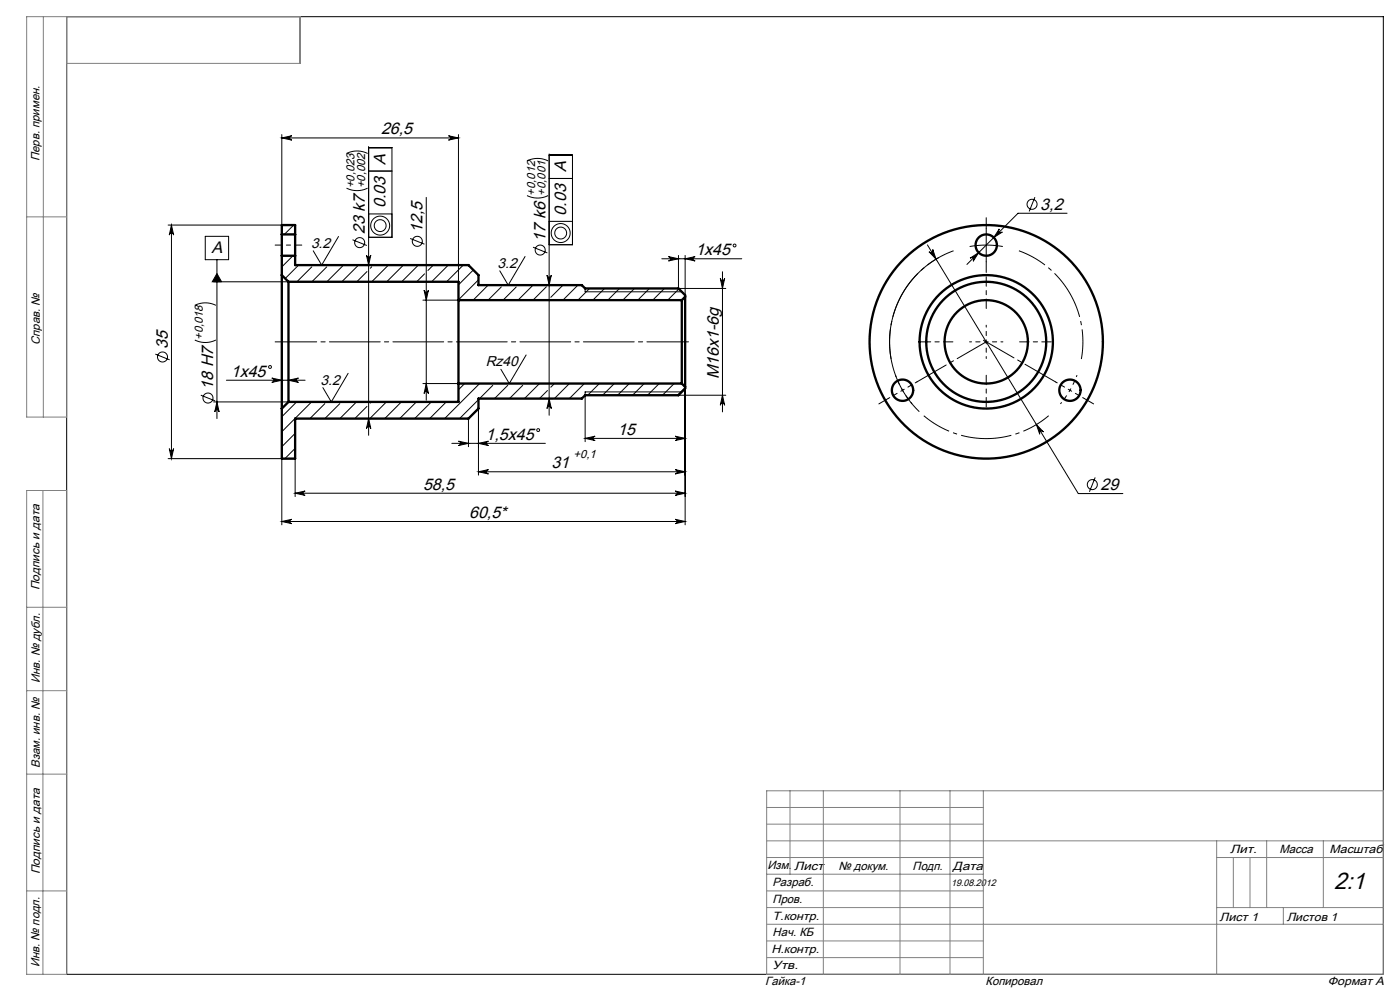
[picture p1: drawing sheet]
<svg xmlns="http://www.w3.org/2000/svg" width="420mm" height="297mm" viewBox="0 0 420 297" stroke-linecap="round" stroke-linejoin="round" font-family="sans-serif">
<g fill="none" stroke="#000" stroke-width=".3">
<path d="M20 5h395v287h-395zM84.5 41.3l3-.6a.65 .65 0 0 0-.6 .6 .65 .65 0 0 0 .6 .7zM84.5 40.3v117M84.5 41.3h53M104 56.4a7.1 7.1 0 0 0 6.3 0M104 46a7.1 7.1 0 0 1 6.3 0M110.6 44.3h7v26.8h-7M110.6 51.3h7M110.6 43.9v86.6M127.9 59.1v60.9M134.5 40.7l3 .6-3 .7a.65 .65 0 0 0 .7-.7 .65 .65 0 0 0-.7-.6zM137.5 40.3v44.2"/>
<path d="M158.1 58.6a7.1 7.1 0 0 0 6.3 0M158.1 48.2a7.1 7.1 0 0 1 6.3 0M164.7 46.5h7v26.8h-7M164.7 53.5h7M164.7 46.1v78.4M310.5 59.1l-1.7 4.3M50.4 67.5h38.1M51.4 67.5l.7 3a.65 .65 0 0 0-.7-.7 .65 .65 0 0 0-.6 .7zM51.4 67.5v70M61.6 70.8h7v7h-7zM65.1 77.8v47.7M87.9 76.7l-3.4 3.3"/>
<path d="M88.1 67.5l-2.8 2.8M89.6 79.5l-4 4M93.5 80l-4.4 4.5M98 80l-4.4 4.5M101.6 70.9l-5.1 8.6-2.5-4.3M103.1 79.5l-5 5M105.8 71.9l4.3 1.7M107.5 79.5l-5 5M109.6 79.5h30.9M109.9 76.5a.65 .65 0 0 0 .7 .6 .65 .65 0 0 0 .6-.6l-.6 3zM110.6 64.1h7M111.5 80l-.4 .4"/>
<path d="M112 79.5h.1M116.5 79.5l-5 5M121 79.5l-5 5M123 71.5l4.3 1.7M125.5 79.5l-5 5M130 79.5l-1.6 1.6M134.5 79.5l-5 5M139 79.5l-5 5M157.5 76.9l-5 8.6-2.6-4.3M159.9 74.1l4.3 1.7M164.7 66.3h7M198.5 77.6h24"/>
<path d="M200.5 76.9l3 .7-3 .6a.65 .65 0 0 0 .7-.6 .65 .65 0 0 0-.7-.7zM203.5 76.6v9.9M205.5 77.6l3-.7a.65 .65 0 0 0-.6 .7 .65 .65 0 0 0 .6 .6zM205.5 76.6v11.9M278.2 73.4l45.3 74.5h13.4M278.7 75.4a.65 .65 0 0 0 .9 .2 .65 .65 0 0 0 .2-.8l1 2.9zM281.7 77.2a29 29 0 0 0-5.9 46.2M290.9 73.9a29 29 0 0 1 9.9 0M291 77.4l2.6-1.7-1.7 2.6a.65 .65 0 0 0 0-.9 .65 .65 0 0 0-.9 0zM295.9 68.5v10M299.8 68.6a.65 .65 0 0 0 0 .9 .65 .65 0 0 0 .9 0l-2.6 1.7zM320.1 63.9h-14.7l-15.3 15.3"/>
<path d="M58.4 91.5a7.1 7.1 0 0 1 6.4 0M64.1 84.5h22.4M65.1 82l1.4 2.5h-2.8zM110.1 81.4l-3.1 3.1M126.9 90h10.6M127.2 87a.65 .65 0 0 0 .7 .6 .65 .65 0 0 0 .6-.6l-.6 3zM127.4 82.1l-2.4 2.4M142 80.9l-4.5 4.5M143.5 83.9l-6 6M143.5 85.5h22.2M146.4 85.5l-4.5 4.5M150.4 86l-4 4"/>
<path d="M154.9 86l-4 4M159.9 85.5l-4.5 4.5M163.9 86l-4 4M164.1 82.5a.65 .65 0 0 0 .6 .6 .65 .65 0 0 0 .7-.6l-.7 3zM168.9 85.5l-3.7 3.6M173.4 85.5l-4.5 4.5M176.9 86.5l-3.5 3.5M181.4 86.5l-3.5 3.5M185.9 86.5l-3.5 3.5M190.3 86.5l-3.5 3.5M194.8 86.5l-3.5 3.5M199.3 86.5l-3.5 3.5"/>
<path d="M203.7 86.6l-3.4 3.4M205.5 90v67.3M216.1 83.5a.65 .65 0 0 0 .6 .6 .65 .65 0 0 0 .7-.6l-.7 3zM216.7 81.5v42M217.7 86.5h-42.2v1h29M46.6 106.1l4.3 1.7M58.4 101.9a7.1 7.1 0 0 0 6.4 0M60.2 118.4l4.3 1.8M67.9 114h23.6M81.5 113.3l3 .7-3 .6a.65 .65 0 0 0 .7-.6 .65 .65 0 0 0-.7-.7zM86.5 114l3-.7a.65 .65 0 0 0-.6 .7 .65 .65 0 0 0 .6 .6zM104.4 111.9l-5 8.6-2.5-4.3"/>
<path d="M126.9 115h10.6M127.9 115l.6 3a.65 .65 0 0 0-.6-.7 .65 .65 0 0 0-.7 .7zM139.4 115l-1.9 1.8M143.5 119.8l-5.6 5.7M143.5 119.5h22.2M143.9 115l-10.5 10.5M147.8 115.5l-3.9 4M152.3 115.5l-3.9 4M156.8 115.5l-3.9 4M157.8 106.4l-5 8.6-2.5-4.3M161.8 115l-4.5 4.5M164.2 117l-2.4 2.5"/>
<path d="M164.7 119.5l.7 3a.65 .65 0 0 0-.7-.7 .65 .65 0 0 0-.6 .7zM166.3 115l-1.1 1M170.8 115l-4.5 4.5M175.3 115l-4.5 4.5M175.5 118.5h42.2M179.8 115l-3.5 3.5M184.3 115l-3.5 3.5M188.8 115l-3.5 3.5M193.3 115l-3.5 3.5M197.8 115l-3.5 3.5M202.3 115l-3.5 3.5M204.5 117.5h-29v14.9"/>
<path d="M205.5 116.2l-2.3 2.3M216.7 118.5l.7 3a.65 .65 0 0 0-.7-.7 .65 .65 0 0 0-.6 .7zM50.4 137.5h38.1v11.3M50.8 134.5a.65 .65 0 0 0 .6 .6 .65 .65 0 0 0 .7-.6l-.7 3zM64.1 120.5h22.4M65.1 120.5l.6 3a.65 .65 0 0 0-.6-.7 .65 .65 0 0 0-.7 .7zM88.5 129.9l-4 4M88.5 134.4l-3 3.1M89 120.5l-4.5 4.4M93.5 120.5l-9 8.9M97.5 121l-4.5 4.5M101.9 121l-4.4 4.5"/>
<path d="M107 120.5l-5 5M109.6 125.5h30.9v8.4M110.1 121.8l-3.7 3.7M110.6 125.5l.6 3a.65 .65 0 0 0-.6-.7 .65 .65 0 0 0-.7 .7zM110.9 125.5h.1M111.4 120.5l-.3 .3M115.9 120.5l-4.8 4.8M120.4 120.5l-5 5M124.9 120.5l-5 5M129.4 120.5l-5 5M133.9 120.5l-5 5M135.5 132.9h28.1"/>
<path d="M137.5 132.2l3 .7-3 .6a.65 .65 0 0 0 .7-.6 .65 .65 0 0 0-.7-.7zM143.5 132.9l3-.7a.65 .65 0 0 0-.6 .7 .65 .65 0 0 0 .6 .6zM143.5 122.5v19.9M175.5 131.4l3-.7a.65 .65 0 0 0-.6 .7 .65 .65 0 0 0 .6 .6zM175.5 131.4h30M202.5 130.7l3 .7-3 .6a.65 .65 0 0 0 .7-.6 .65 .65 0 0 0-.7-.7zM310.9 127.2l2.1 2.3a.65 .65 0 0 0-.8-.2 .65 .65 0 0 0-.3 .8zM84.5 156.3l3-.7a.65 .65 0 0 0-.6 .7 .65 .65 0 0 0 .6 .6zM84.5 156.3h121M88.5 147.8l3-.6a.65 .65 0 0 0-.6 .6 .65 .65 0 0 0 .6 .7zM88.5 147.8h117M143.5 141.4l3-.7a.65 .65 0 0 0-.6 .7 .65 .65 0 0 0 .6 .6z"/>
<path d="M143.5 141.4h62M202.5 155.6l3 .7-3 .6a.65 .65 0 0 0 .7-.6 .65 .65 0 0 0-.7-.7zM202.5 140.7l3 .7-3 .6a.65 .65 0 0 0 .7-.6 .65 .65 0 0 0-.7-.7zM202.5 147.2l3 .6-3 .7a.65 .65 0 0 0 .7-.7 .65 .65 0 0 0-.7-.6zM328.6 143.1l-1.8 4.3"/>
<circle cx="107.9" cy="72.7" r="1.5"/>
<circle cx="114.1" cy="67.6" r="1.78"/>
<circle cx="114.1" cy="67.6" r="2.85"/>
<circle cx="125.2" cy="72.3" r="1.5"/>
<circle cx="162.1" cy="74.9" r="1.5"/>
<circle cx="168.2" cy="69.8" r="1.78"/>
<circle cx="168.2" cy="69.8" r="2.85"/>
<circle cx="220.4" cy="73.6" r=".43"/>
<circle cx="309.6" cy="61.2" r="1.5"/>
<circle cx="48.8" cy="107" r="1.5"/>
<circle cx="62.4" cy="119.3" r="1.5"/>
<circle cx="81" cy="110" r=".43"/>
<circle cx="161.5" cy="128.9" r=".43"/>
<circle cx="327.7" cy="145.2" r="1.5"/>
</g>
<path d="M270.8 117l2.8 4M270.8 117l-2.2-4.6M321 117l2.1-4.6M321 117l-2.9 4" fill="none" stroke="#000" stroke-width=".3" stroke-dasharray="15.2 1.3 1.3 1.3" stroke-dashoffset="14.6" stroke-linecap="butt"/>
<path d="M286.1 75.2a29 29 0 0 0-18.8 32.4M324.4 107.6a29 29 0 0 0-18.7-32.4M277.1 124.6a29 29 0 0 0 37.5 0" fill="none" stroke="#000" stroke-width=".3" stroke-dasharray="15.2 1.3 1.3 1.3" stroke-dashoffset="6.3" stroke-linecap="butt"/>
<path d="M295.9 68.5v-3.2M295.9 78.5v3.2M266.4 119.5l-2.7 1.6M325.3 119.5l2.8 1.6" fill="none" stroke="#000" stroke-width=".3" stroke-dasharray="15.2 1.3 1.3 1.3"/>
<path d="M270.8 117l-4.4 2.5M270.8 117l4.3-2.5M295.9 102.5v-5M295.9 102.5h-5M295.9 102.5v5M295.9 102.5h5M321 117l4.3 2.5M321 117l-4.3-2.5" fill="none" stroke="#000" stroke-width=".3" stroke-dasharray="15.2 1.3 1.3 1.3" stroke-dashoffset="14.6"/>
<path d="M275.1 114.5l20.8-12.1" fill="none" stroke="#000" stroke-width=".3" stroke-dasharray="15.2 1.3 1.3 1.3" stroke-dashoffset="5.1"/>
<path d="M316.7 114.5l-21.7-12.5" fill="none" stroke="#000" stroke-width=".3" stroke-dasharray="15.2 1.3 1.3 1.3" stroke-dashoffset="4.7"/>
<path d="M295.9 92.5v-9.5M285.9 102.5h-9.5M295.9 112.5v9.5M305.9 102.5h9.5" fill="none" stroke="#000" stroke-width=".3" stroke-dasharray="15.2 1.3 1.3 1.3" stroke-dashoffset="12.4"/>
<path d="M206.5 102.5h-124" fill="none" stroke="#000" stroke-width=".3" stroke-dasharray="15.2 1.3 1.3 1.3" stroke-dashoffset="2.8"/>
<path d="M90.5 73.5h-8" fill="none" stroke="#000" stroke-width=".3" stroke-dasharray="15.2 1.3 1.3 1.3" stroke-dashoffset="13.1"/>
<g fill="none" stroke="#808080" stroke-width=".3">
<path d="M13 5v120M20 5v120h-12v-120h82v14h-70M8 65h12M8 147h12v145h-12zM12.9 147v145M8 182h12M8 207h12M8 232h12M230 237h185v55h-185zM237 237v25M247 237v55M270 237v55"/>
<path d="M285 237v55M295 237v55M230 257h65M230 247h65M230 242h65M365 257h50M365 252v40M370 257v15M375 257v15M380 252v20M397 252v20M415 252h-185"/>
<path d="M8 267h12M230 262h65M230 272h65M230 267h65M365 272h50M385 272v5M415 277h-185M230 287h65M230 282h65"/>
</g>
<g fill="#000">
<path d="M65.1 82l1.4 2.5h-2.8z"/>
<path d="M65.1 120.5l.6 3a.65 .65 0 0 0-.6-.7 .65 .65 0 0 0-.7 .7zM164.7 119.5l.7 3a.65 .65 0 0 0-.7-.7 .65 .65 0 0 0-.6 .7zM164.1 82.5a.65 .65 0 0 0 .6 .6 .65 .65 0 0 0 .7-.6l-.7 3zM127.9 115l.6 3a.65 .65 0 0 0-.6-.7 .65 .65 0 0 0-.7 .7zM127.2 87a.65 .65 0 0 0 .7 .6 .65 .65 0 0 0 .6-.6l-.6 3zM216.7 118.5l.7 3a.65 .65 0 0 0-.7-.7 .65 .65 0 0 0-.6 .7zM216.1 83.5a.65 .65 0 0 0 .6 .6 .65 .65 0 0 0 .7-.6l-.7 3zM50.8 134.5a.65 .65 0 0 0 .6 .6 .65 .65 0 0 0 .7-.6l-.7 3zM51.4 67.5l.7 3a.65 .65 0 0 0-.7-.7 .65 .65 0 0 0-.6 .7zM110.6 125.5l.6 3a.65 .65 0 0 0-.6-.7 .65 .65 0 0 0-.7 .7zM109.9 76.5a.65 .65 0 0 0 .7 .6 .65 .65 0 0 0 .6-.6l-.6 3z"/>
<path d="M202.5 130.7l3 .7-3 .6a.65 .65 0 0 0 .7-.6 .65 .65 0 0 0-.7-.7zM175.5 131.4l3-.7a.65 .65 0 0 0-.6 .7 .65 .65 0 0 0 .6 .6zM205.5 77.6l3-.7a.65 .65 0 0 0-.6 .7 .65 .65 0 0 0 .6 .6zM200.5 76.9l3 .7-3 .6a.65 .65 0 0 0 .7-.6 .65 .65 0 0 0-.7-.7z"/>
<path d="M84.5 156.3l3-.7a.65 .65 0 0 0-.6 .7 .65 .65 0 0 0 .6 .6zM202.5 155.6l3 .7-3 .6a.65 .65 0 0 0 .7-.6 .65 .65 0 0 0-.7-.7zM84.5 41.3l3-.6a.65 .65 0 0 0-.6 .6 .65 .65 0 0 0 .6 .7zM134.5 40.7l3 .6-3 .7a.65 .65 0 0 0 .7-.7 .65 .65 0 0 0-.7-.6zM143.5 141.4l3-.7a.65 .65 0 0 0-.6 .7 .65 .65 0 0 0 .6 .6zM202.5 140.7l3 .7-3 .6a.65 .65 0 0 0 .7-.6 .65 .65 0 0 0-.7-.7zM81.5 113.3l3 .7-3 .6a.65 .65 0 0 0 .7-.6 .65 .65 0 0 0-.7-.7zM86.5 114l3-.7a.65 .65 0 0 0-.6 .7 .65 .65 0 0 0 .6 .6zM137.5 132.2l3 .7-3 .6a.65 .65 0 0 0 .7-.6 .65 .65 0 0 0-.7-.7zM143.5 132.9l3-.7a.65 .65 0 0 0-.6 .7 .65 .65 0 0 0 .6 .6zM88.5 147.8l3-.6a.65 .65 0 0 0-.6 .6 .65 .65 0 0 0 .6 .7zM202.5 147.2l3 .6-3 .7a.65 .65 0 0 0 .7-.7 .65 .65 0 0 0-.7-.6zM278.7 75.4l2.1 2.3-1-2.9a.65 .65 0 0 1-.2 .8 .65 .65 0 0 1-.9-.2zM310.9 127.2l1 2.9a.65 .65 0 0 1 .3-.8 .65 .65 0 0 1 .8 .2zM291 77.4a.65 .65 0 0 1 .9 0 .65 .65 0 0 1 0 .9l1.7-2.6zM299.8 68.6l-1.7 2.6 2.6-1.7a.65 .65 0 0 1-.9 0 .65 .65 0 0 1 0-.9z"/>
</g>
<g fill="none" stroke="#000" stroke-width=".7">
<path d="M84.5 70.3v6.4M84.5 70.3v-2.8h4v2.8M84.5 70.3h4M84.5 76.7h4M84.5 76.7v5.8M88.5 70.3v6.4M88.5 76.7v2.8h52l3 3v3h31l1 1h28l2 2v.5M84.5 82.5v40M84.5 82.5l2 2M86.5 84.5v36M86.5 84.5h51v5.5M137.5 90v25"/>
<path d="M137.5 90h67M204.5 90v25M205.5 89v27M205.5 89l-1 1M137.5 115v5.5h-51M137.5 115h67M204.5 115l1 1M205.5 116v.5l-2 2h-28l-1 1h-31v3l-3 3h-52v12h-4v-15M86.5 120.5l-2 2"/>
<circle cx="295.9" cy="73.5" r="3.2"/>
<circle cx="270.8" cy="117" r="3.2"/>
<circle cx="295.9" cy="102.5" r="12.5"/>
<circle cx="295.9" cy="102.5" r="18"/>
<circle cx="295.9" cy="102.5" r="20"/>
<circle cx="295.9" cy="102.5" r="35"/>
<circle cx="321" cy="117" r="3.2"/>
</g>
<text font-size="7.1" x="400.2" y="266.3">2:1</text>
<g font-size="5">
<text x="114.3" y="40.3">26,5</text>
<text x="115.7" y="49.4" transform="rotate(-90 115.7 49.4)">A</text>
<text x="169.8" y="51.6" transform="rotate(-90 169.8 51.6)">A</text>
<text x="115.7" y="62.4" transform="rotate(-90 115.7 62.4)">0.03</text>
<text x="169.8" y="64.6" transform="rotate(-90 169.8 64.6)">0.03</text>
<text x="312.1" y="62.8">3,2</text>
<text x="109.5" y="70.2" transform="rotate(-90 109.5 70.2)">23 k7</text>
<text x="126.8" y="69.8" transform="rotate(-90 126.8 69.8)">12,5</text>
<text x="63.5" y="75.9">A</text>
<text x="163.6" y="72.5" transform="rotate(-90 163.6 72.5)">17 k6</text>
<text x="208.6" y="76.5">1x45</text>
<text x="50.3" y="104.5" transform="rotate(-90 50.3 104.5)">35</text>
<text x="69.2" y="112.9">1x45</text>
<text x="215.7" y="113.6" transform="rotate(-90 215.7 113.6)">M16x1-6g</text>
<text x="64" y="116.8" transform="rotate(-90 64 116.8)">18 H7</text>
<text x="145.7" y="131.8">1,5x45</text>
<text x="185.2" y="130.3">15</text>
<text x="165.4" y="140.3">31</text>
<text x="126.9" y="146.7">58,5</text>
<text x="330.2" y="146.8">29</text>
<text x="140.7" y="155.2">60,5*</text>
</g>
<g font-size="4.3">
<text x="93.3" y="74.2">3.2</text>
<text x="149.3" y="80.2">3.2</text>
<text x="145.7" y="109.7">Rz40</text>
<text x="96.2" y="115.2">3.2</text>
</g>
<g font-size="3.6">
<text x="11.9" y="48.2" transform="rotate(-90 11.9 48.2)">Перв. примен.</text>
<text x="12" y="103.4" transform="rotate(-90 12 103.4)">Справ. №</text>
<text x="11.9" y="176.8" transform="rotate(-90 11.9 176.8)">Подпись и дата</text>
<text x="12" y="204.7" transform="rotate(-90 12 204.7)">Инв. № дубл.</text>
<text x="12" y="230.1" transform="rotate(-90 12 230.1)">Взам. инв. №</text>
<text x="369.1" y="255.7">Лит.</text>
<text x="383.9" y="255.8">Масса</text>
<text x="398.9" y="255.8">Масштаб</text>
<text x="12" y="262" transform="rotate(-90 12 262)">Подпись и дата</text>
<text x="230.2" y="260.6">Изм.</text>
<text x="238.3" y="260.6">Лист</text>
<text x="251.5" y="260.6">№ докум.</text>
<text x="273.8" y="260.6">Подп.</text>
<text x="285.9" y="260.6">Дата</text>
<text x="231.7" y="265.6">Разраб.</text>
<text x="231.8" y="270.6">Пров.</text>
<text x="231.8" y="275.7">Т.контр.</text>
<text x="231.8" y="280.6">Нач. КБ</text>
<text x="365.9" y="276">Лист 1</text>
<text x="386" y="276.1">Листов 1</text>
<text x="231.4" y="285.7">Н.контр.</text>
<text x="11.9" y="289.9" transform="rotate(-90 11.9 289.9)">Инв. № подл.</text>
<text x="231.8" y="290.5">Утв.</text>
<text x="229.6" y="295.2">Гайка-1</text>
<text x="295.6" y="295.3">Копировал</text>
<text x="398.4" y="295.3">Формат А</text>
</g>
<g font-size="3.5">
<text x="106.4" y="56.4" transform="rotate(-90 106.4 56.4)">+0,023</text>
<text x="109.5" y="56.4" transform="rotate(-90 109.5 56.4)">+0,002</text>
<text x="160.5" y="58.6" transform="rotate(-90 160.5 58.6)">+0,012</text>
<text x="163.7" y="58.6" transform="rotate(-90 163.7 58.6)">+0,001</text>
<text x="60.9" y="101.9" transform="rotate(-90 60.9 101.9)">+0,018</text>
<text x="172.1" y="137.2">+0,1</text>
</g>
<text font-size="2.8" x="285.3" y="265.7">19.08.2012</text>
</svg>
